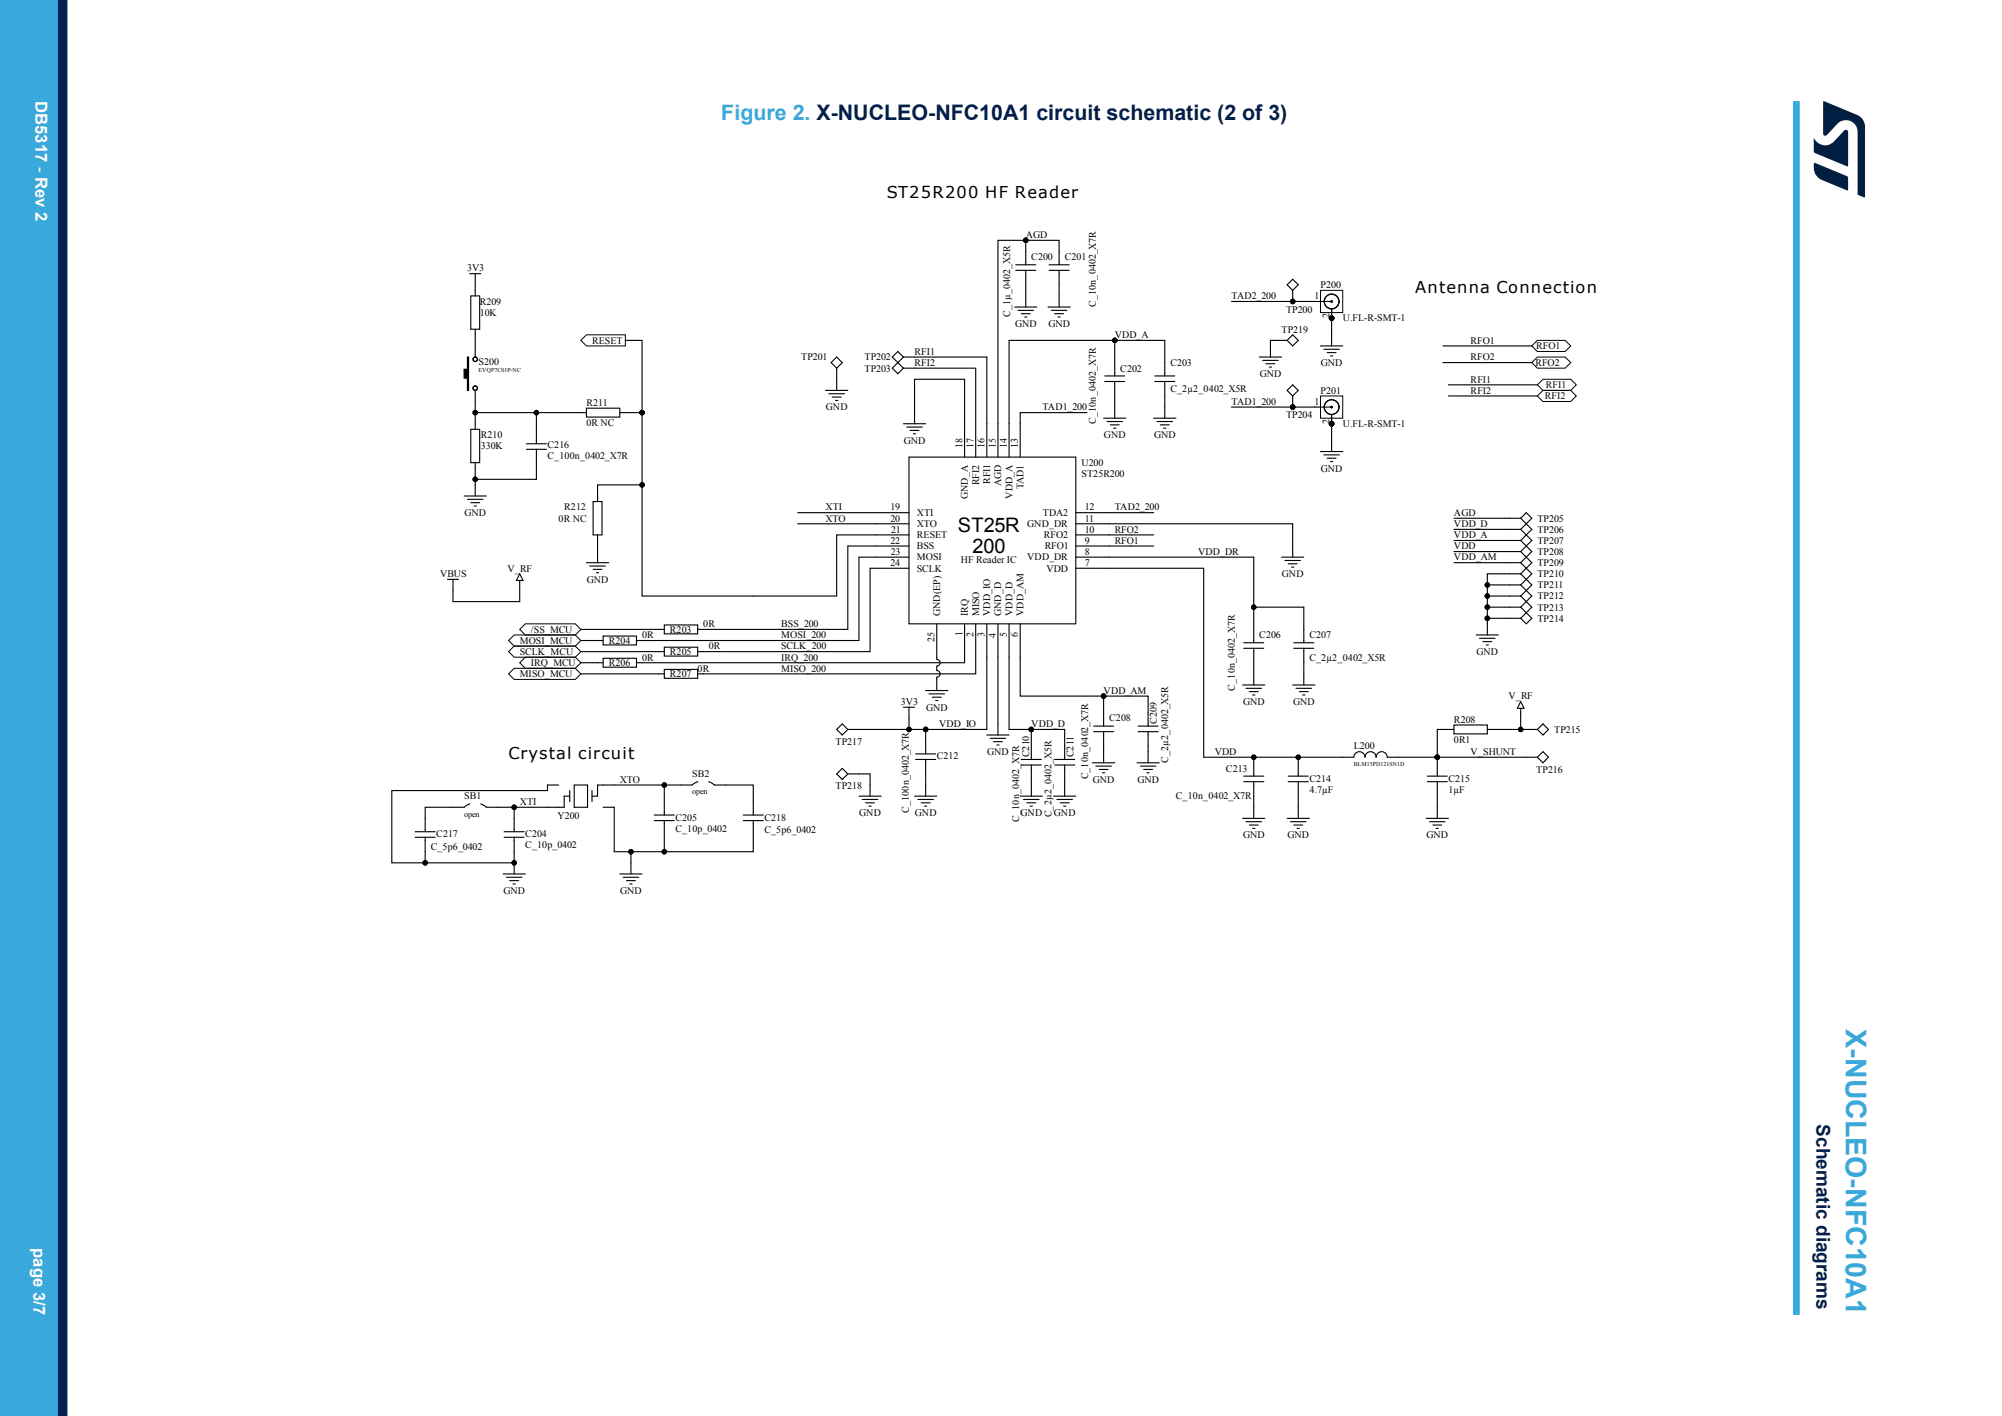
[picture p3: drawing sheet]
<svg xmlns="http://www.w3.org/2000/svg" width="297mm" height="210mm" viewBox="0 0 297 210" stroke-linecap="round" stroke-linejoin="round" font-family="sans-serif">
<g fill="none" stroke="#000" stroke-width=".17">
<path d="M150.7 39.3h3M152.2 39.3v-3.7h4.9v3.7M152.2 35.6h-4.2v32.2M155.6 39.3h3M69.3 53h.2v4.9h-.2v-1.8h-.5v-1.3h.5zM69.7 40.6h1.6M69.8 43.9h1.4v4.9h-1.4zM70.5 57.9v5.8M70.5 40.6v3.3M70.5 48.8v4.2M92.8 50.5h2.4v10.7M122.5 57.9h3.3"/>
<path d="M123 58.4h2.3M123.3 53.8l.8-.8 .8 .8-.8 .8zM123.5 58.9h1.3M124 59.4h.3M124.1 54.6v3.3M134 53l-.8-.9-.8 .9 1.6 1.6M134 54.6h10.7v13.2M134 53h12.4v14.8M134 53l-1.6 1.6 .8 .8 .8-.8M150.5 45.5h3.3M150.7 40.1h3M151 46h2.3"/>
<path d="M151.5 46.5h1.3M152 47h.3M152.2 40.1v5.4M155.5 45.5h3.3M155.6 40.1h3M156 46h2.3M156.5 46.5h1.3M157 47h.3M157.1 40.1v5.4M163.9 56.6h3M163.9 55.8h3M165.4 55.8v-5.3h7.4v5.3"/>
<path d="M165.4 50.5h-15.7v17.3M165.4 56.6v5.4M171.3 56.6h3M171.3 55.8h3M172.8 56.6v5.4M182.7 44.7h14.8M186.8 53h3.3M187.3 53.4h2.3M187.8 53.9h1.3M188.3 54.4h.3M190.9 50.5h-2.4v2.5M190.9 42.2l.9-.8 .8 .8-.8 .9z"/>
<path d="M190.9 57.9l.9-.8 .8 .8-.8 .8zM190.9 50.5l.9-.8 .8 .8-.8 .8zM191.8 43.1v1.6M191.8 58.7v1.7M195.9 51.3h3.3M196.4 51.8h2.3M196.9 52.3h1.3M197.4 52.8h.3M197.5 45.9v5.4M214 51.3h13.2M214 53.8h13.2M214.9 57.1h13.2"/>
<path d="M214.9 58.7h13.2M68.8 73.6h3.3M69.3 74.1h2.4M69.8 63.7h1.4v4.9h-1.4zM69.8 74.5h1.4M70.3 75h.4M70.5 61.2h9.1v4.6M70.5 68.6v5M78.1 65.8h3M78.1 66.6h3M79.6 66.6v4.5h-9.1M79.6 61.2h7.4"/>
<path d="M87 60.5h4.9v1.4h-4.9zM88 74.4h1.3v4.9h-1.3zM88.6 79.3v4.2M91.9 61.2h3.3M95.2 61.2v27.2h28.9v-9.1h10.7M95.2 71.9h-6.6v2.5M118.3 77.7h16.5M118.3 76h16.5M134 62.8h3.3M134.5 63.3h2.3M134.8 67.8h24.8v24.7h-24.8zM135 63.8h1.3"/>
<path d="M135.5 64.3h.3M135.7 62.8v-6.5h7.4v11.5M159.6 77.7h32.2v4.9M159.6 79.3h11.5M159.6 76h11.5M161.2 61.2h-9.9v6.6M163.7 62h3.3M164.2 62.5h2.3M164.7 63h1.3M165.2 63.5h.3M171.1 62h3.3M171.6 62.5h2.4"/>
<path d="M172.1 63h1.4M172.6 63.5h.4M182.7 60.4h14.8M195.9 67h3.3M196.4 67.5h2.3M196.9 68h1.3M197.4 68.4h.3M197.5 61.5v5.5M215.7 78.5h9.9M215.7 76.9h9.9M225.6 76.9l.8-.9 .8 .9-1.6 1.6M225.6 78.5l1.6 1.7-1.6 1.6"/>
<path d="M225.6 76.9l1.6 1.6-1.6 1.7M66.4 85.9h1.6M67.2 85.9v3.3h9.9v-3.1M77.1 85.1l.5 1h-1zM86.2 93.3h12.3M86.2 95h3.3M86.2 96.6h12.3M86.2 98.3h3.3M86.2 99.9h12.3M87 83.5h3.3M87.5 83.9h2.3M88 84.4h1.3"/>
<path d="M88.5 84.9h.3M89.5 94.3h4.9v1.4h-4.9zM89.5 97.6h4.9v1.3h-4.9zM98.5 92.7h5v1.3h-5zM98.5 96h5v1.3h-5zM98.5 99.3h5v1.3h-5zM134.8 81h-9v12.3h-22.3M134.8 82.6h-7.4v12.4h-33M134.8 84.3h-5.7v12.3h-25.6M139 92.5v5.3a.49 .49 0 0 1 .5 .5 .49 .49 0 0 1-.5 .5v.6a.49 .49 0 0 1 .5 .5 .49 .49 0 0 1-.5 .5v2M143.1 92.5v5.8h-48.7M144.7 92.5v7.4h-41.2"/>
<path d="M146.4 92.5v15.7h-9.1M148 92.5v16.5M149.7 92.5v15.7h8.2v4.4M151.3 92.5v10.7h12.4v4.5M159.6 84.3h19v28h22.2a.82 .82 0 0 1 .9-.8 .82 .82 0 0 1 .8 .8 .82 .82 0 0 1 .8-.8 .82 .82 0 0 1 .8 .8 .82 .82 0 0 1 .9-.8 .82 .82 0 0 1 .8 .8h22.3M159.6 82.6h26.4v12.7M159.6 81h11.5M184.5 96.1h3M184.5 95.3h3M186 90h7.4v5.3M186 96.1v5.5M190.1 82.6h3.3"/>
<path d="M190.6 83.1h2.3M191.1 83.6h1.3M191.6 84.1h.3M191.9 96.1h3M191.9 95.3h3M193.4 96.1v5.5M215.7 81.8h9.9M215.7 83.5h9.9M215.7 80.2h9.9M219 94.2h3.3M219.5 94.7h2.3M220 95.2h1.3"/>
<path d="M220.5 95.7h.3M220.6 88.4h5M220.6 90h5M220.6 91.7h5M225.6 85.1h-5v1.6M225.6 86.7h-5v7.5M225.6 80.2l1.6 1.6-1.6 1.7M225.6 81.8l1.6 1.7-1.6 1.6M225.6 83.5l1.6 1.6-1.6 1.6M225.6 86.7l1.6 1.7-1.6 1.6M225.6 85.1l1.6 1.6-1.6 1.7M225.6 88.4l1.6 1.6-1.6 1.7"/>
<path d="M225.6 90l1.6 1.7-.8 .8-.8-.8M69.7 119.2l-.9 .5h-5.7v3.6M71.3 119.2l.8 .5h4.2M82.9 116.4h-1.7v.8h-23.1v10.8h18.2v-3.8M84.5 118.1h-.8v1.6h-7.4v3.6M84.5 117.2v1.7M85.2 116.4h2v3.3h-2zM87.8 118.1h.8v-1.7h9.9v4.5M87.8 117.2v1.7M89.5 119.7h1.6v6.6h20.6v-4.6M103.5 115.9l-.8 .5h-4.2M105.1 115.9l.9 .5h5.7v4.5"/>
<path d="M124.1 108.2l.8-.8 .9 .8-.9 .8zM124.1 114.8l.8-.8 .9 .8-.9 .8zM125.8 108.2h11.5M125.8 114.8h3.3v3.3M127.4 118.1h3.3M127.9 118.6h2.3M128.4 119.1h1.3M128.9 119.6h.3M134 104.9h1.7M134.8 104.9v3.3M135.7 118.1h3.3M135.8 112.6h3"/>
<path d="M135.8 111.8h3M136.2 118.6h2.3M136.7 119.1h1.3M137.2 119.6h.3M137.3 108.2v3.6M137.3 112.6v5.5M137.3 102.4h3.3M137.8 102.9h2.3M138.3 103.4h1.3M138.8 103.9h.3M146.4 109h3.3M146.9 109.5h2.3"/>
<path d="M147.4 110h1.3M147.9 110.5h.3M151.3 118.1h3.3M151.5 112.6h3M151.5 113.5h3M151.8 118.6h2.4M152.3 119.1h1.4M152.8 119.6h.4M153 108.2v4.4M153 113.5v4.6M156.3 118.1h3.3M156.5 112.6h2.9"/>
<path d="M156.5 113.5h2.9M156.8 118.6h2.3M157.3 119.1h1.3M157.8 119.6h.3M157.9 113.5v4.6M162.1 113.1h3.3M162.2 108.5h3M162.2 107.7h3M162.6 113.6h2.3M163.1 114.1h1.3M163.6 114.6h.3M163.7 108.5v4.6"/>
<path d="M163.7 103.2h6.6v4.5M168.7 113.1h3.3M168.8 108.5h3M168.8 107.7h3M169.2 113.6h2.3M169.7 114.1h1.3M170.2 114.6h.3M170.3 108.5v4.6M184.3 101.6h3.3M184.5 115.9h3M184.5 115.1h3M184.8 102.1h2.4"/>
<path d="M185.3 102.6h1.4M185.8 103.1h.4M186 112.3v2.8M186 115.9v5.5M191.1 115.9h3M191.1 115.1h3M191.8 101.6h3.3M192.3 102.1h2.3M192.6 112.3v2.8M192.6 115.9v5.5M192.8 102.6h1.3M193.3 103.1h.3"/>
<path d="M211.7 115.9h3M211.7 115.1h3M213.2 115.9v5.5M215.7 107.5h4.9v1.3h-4.9zM215.7 108.2h-2.5v6.9M220.6 108.2h7.5M225.6 104.1l.5 .9h-1zM225.6 105v3.2M228.1 108.2l.8-.8 .8 .8-.8 .8zM228.1 112.3l.8-.8 .8 .8-.8 .8zM61.6 124.2h3M61.6 123.3h3"/>
<path d="M63.1 124.2v3.8M74.6 129.6h3.3M74.8 124.2h3M74.8 123.3h3M75.1 130.1h2.3M75.6 130.6h1.3M76.1 131.1h.3M76.3 128v1.6M91.9 129.6h3.3M92.4 130.1h2.4M92.9 130.6h1.4M93.4 131.1h.4"/>
<path d="M93.6 126.3v3.3M97.1 121.7h2.9M97.1 120.9h2.9M98.5 121.7v4.6M110.3 121.7h2.9M110.3 120.9h2.9M184.3 121.4h3.3M184.8 121.9h2.4M185.3 122.4h1.4M185.8 122.9h.4M190.9 121.4h3.3M191.4 121.9h2.4"/>
<path d="M191.9 122.4h1.4M192.4 122.9h.4M211.6 121.4h3.3M212.1 121.9h2.3M212.6 122.4h1.3M213.1 122.9h.3"/>
<circle cx="70.5" cy="57.6" r=".33"/>
<circle cx="70.5" cy="53.3" r=".33"/>
<circle cx="197.5" cy="44.7" r="1.09"/>
<circle cx="197.5" cy="44.7" r=".11"/>
<circle cx="197.6" cy="44.7" r=".11"/>
<circle cx="197.6" cy="44.7" r="1.1"/>
<circle cx="197.5" cy="60.4" r="1.09"/>
<circle cx="197.5" cy="60.4" r=".11"/>
<circle cx="197.6" cy="60.4" r=".11"/>
<circle cx="197.6" cy="60.4" r="1.1"/>
</g>
<g fill="#000">
<circle cx="152.2" cy="35.6" r=".33"/>
<circle cx="165.4" cy="50.5" r=".33"/>
<circle cx="191.8" cy="44.7" r=".33"/>
<circle cx="197.5" cy="47.2" r=".33"/>
<circle cx="70.5" cy="71.1" r=".33"/>
<circle cx="70.5" cy="61.2" r=".33"/>
<circle cx="79.6" cy="61.2" r=".33"/>
<circle cx="95.2" cy="61.2" r=".33"/>
<circle cx="95.2" cy="71.9" r=".33"/>
<circle cx="191.8" cy="60.4" r=".33"/>
<circle cx="197.5" cy="62.8" r=".33"/>
<circle cx="186" cy="90" r=".33"/>
<circle cx="220.6" cy="86.7" r=".33"/>
<circle cx="220.6" cy="91.7" r=".33"/>
<circle cx="220.6" cy="90" r=".33"/>
<circle cx="220.6" cy="88.4" r=".33"/>
<circle cx="76.3" cy="119.7" r=".33"/>
<circle cx="98.5" cy="116.4" r=".33"/>
<circle cx="134.8" cy="108.2" r=".33"/>
<circle cx="137.3" cy="108.2" r=".33"/>
<circle cx="153" cy="108.2" r=".33"/>
<circle cx="163.7" cy="103.2" r=".33"/>
<circle cx="186" cy="112.3" r=".33"/>
<circle cx="192.6" cy="112.3" r=".33"/>
<circle cx="213.2" cy="112.3" r=".33"/>
<circle cx="225.6" cy="108.2" r=".33"/>
<circle cx="63.1" cy="128" r=".33"/>
<circle cx="76.3" cy="128" r=".33"/>
<circle cx="93.6" cy="126.3" r=".33"/>
<circle cx="98.5" cy="126.3" r=".33"/>
</g>
<g fill="none" stroke="#000" stroke-width=".15">
<path d="M86.2 50.5l.8-.8h5.8v1.6h-5.8zM195.9 43.1h3.3v3.3h-3.3zM195.9 58.7h3.3v3.3h-3.3zM227.2 53.8l.9-.8h4.1l.8 .8-.8 .8h-4.1zM227.2 51.3l.9-.8h4.1l.8 .8-.8 .8h-4.1zM228.1 57.1l.8-.8h4.1l.8 .8-.8 .8h-4.1zM228.1 58.7l.8-.8h4.1l.8 .8-.8 .8h-4.1zM75.4 99.9l.9-.8h9l.9 .8-.9 .9h-9zM75.4 95l.9-.8h9l.9 .8-.9 .8h-9zM75.4 96.6l.9-.8h9l.9 .8-.9 .9h-9zM77.1 98.3l.8-.8h7.4l.9 .8-.9 .8h-7.4zM77.1 93.3l.8-.8h7.4l.9 .8-.9 .9h-7.4z"/>
<circle cx="152.2" cy="35.6" r=".33"/>
<circle cx="165.4" cy="50.5" r=".33"/>
<circle cx="191.8" cy="44.7" r=".33"/>
<circle cx="197.5" cy="47.2" r=".33"/>
<circle cx="70.5" cy="71.1" r=".33"/>
<circle cx="70.5" cy="61.2" r=".33"/>
<circle cx="79.6" cy="61.2" r=".33"/>
<circle cx="95.2" cy="61.2" r=".33"/>
<circle cx="95.2" cy="71.9" r=".33"/>
<circle cx="191.8" cy="60.4" r=".33"/>
<circle cx="197.5" cy="62.8" r=".33"/>
<circle cx="186" cy="90" r=".33"/>
<circle cx="220.6" cy="86.7" r=".33"/>
<circle cx="220.6" cy="91.7" r=".33"/>
<circle cx="220.6" cy="90" r=".33"/>
<circle cx="220.6" cy="88.4" r=".33"/>
<circle cx="76.3" cy="119.7" r=".33"/>
<circle cx="98.5" cy="116.4" r=".33"/>
<circle cx="134.8" cy="108.2" r=".33"/>
<circle cx="137.3" cy="108.2" r=".33"/>
<circle cx="153" cy="108.2" r=".33"/>
<circle cx="163.7" cy="103.2" r=".33"/>
<circle cx="186" cy="112.3" r=".33"/>
<circle cx="192.6" cy="112.3" r=".33"/>
<circle cx="213.2" cy="112.3" r=".33"/>
<circle cx="225.6" cy="108.2" r=".33"/>
<circle cx="63.1" cy="128" r=".33"/>
<circle cx="76.3" cy="128" r=".33"/>
<circle cx="93.6" cy="126.3" r=".33"/>
<circle cx="98.5" cy="126.3" r=".33"/>
</g>
<path d="M69.3 53h.2v4.9h-.2v-1.8h-.5v-1.3h.5z" fill-rule="evenodd" fill="#000"/>
<path d="M266.5 15v180" fill="none" stroke="#39a9dc" stroke-width="1"/>
<g fill="#39a9dc">
<path d="M0 0h8.6v210h-8.6z" fill-rule="evenodd"/>
<path d="M0 0h7.5v210h-7.5z" fill-rule="evenodd"/>
</g>
<path d="M9.3 0v210" fill="none" stroke="#002052" stroke-width="1.4"/>
<g fill="#001e41">
<path d="M270.5 15l5 2.1a1.91 1.91 0 0 1 1.2 1.7v10.4l-.1 .1-1-.5v-9.2a1.74 1.74 0 0 0-1-1.6 1.74 1.74 0 0 0-2 .3l-1.6 1.7-.2 .1-.3-.1z"/>
<path d="M269.1 24.2l4.9 1.9 .2 .3v1.7l-.2 .1-3.8-1.5a1.92 1.92 0 0 1-1.1-1.8z"/>
<path d="M269.1 20.5a1.85 1.85 0 0 0 2.9 .5l1.6-1.6 .2-.2 .3 .2v5.3l-5-2.1z"/>
</g>
<text font-size="4.2" fill="#39a9dc" x="273.8" y="152.7" transform="rotate(90 273.8 152.7)">X-NUCLEO-NFC10A1</text>
<text font-size="3.2" fill="#39a9dc" x="107" y="17.8">Figure 2. X-NUCLEO-NFC10A1 circuit schematic (2 of 3)</text>
<g font-size="3">
<text x="142.1" y="78.9">ST25R</text>
<text x="144.3" y="82">200</text>
</g>
<text font-size="2.8" fill="#002052" x="269.5" y="166.8" transform="rotate(90 269.5 166.8)">Schematic diagrams</text>
<g font-size="2.5" fill="#fff">
<text x="5.3" y="15" transform="rotate(90 5.3 15)">DB5317 - Rev 2</text>
<text x="5" y="185.1" transform="rotate(90 5 185.1)">page 3/7</text>
</g>
<g font-size="2.4">
<text x="131.5" y="29.4">ST25R200 HF Reader</text>
<text x="209.9" y="43.4">Antenna Connection</text>
<text x="75.4" y="112.6">Crystal circuit</text>
</g>
<g font-size="1.5">
<text x="152.2" y="35.3">AGD</text>
<text x="69.3" y="40.3">3V3</text>
<text x="153" y="38.6">C200</text>
<text x="157.9" y="38.6">C201</text>
<text x="71.2" y="46.9">10K</text>
<text x="71.2" y="45.2">R209</text>
<text x="149.9" y="47" transform="rotate(-90 149.9 47)">C_1µ_0402_X5R</text>
<text x="162.6" y="45.5" transform="rotate(-90 162.6 45.5)">C_10n_0402_X7R</text>
<text x="182.7" y="44.4">TAD2_200</text>
<text x="190.8" y="46.4">TP200</text>
<text x="195" y="44.4">1</text>
<text x="195.9" y="42.7">P200</text>
<text x="197.2" y="47.2" transform="rotate(-90 197.2 47.2)">2</text>
<text x="199.2" y="47.7">U.FL-R-SMT-1</text>
<text x="87.8" y="51">RESET</text>
<text x="118.8" y="53.4">TP201</text>
<text x="128.2" y="53.4">TP202</text>
<text x="135.7" y="52.6">RFI1</text>
<text x="150.6" y="48.5">GND</text>
<text x="155.5" y="48.5">GND</text>
<text x="165.4" y="50.2">VDD_A</text>
<text x="190.1" y="49.3">TP219</text>
<text x="218.2" y="51">RFO1</text>
<text x="218.2" y="53.4">RFO2</text>
<text x="227.9" y="51.8">RFO1</text>
<text x="71" y="54.1">S200</text>
<text x="128.2" y="55.1">TP203</text>
<text x="135.7" y="54.3">RFI2</text>
<text x="166.2" y="55.1">C202</text>
<text x="173.6" y="54.3">C203</text>
<text x="173.6" y="58.1">C_2µ2_0402_X5R</text>
<text x="186.9" y="55.9">GND</text>
<text x="195.9" y="58.4">P201</text>
<text x="196" y="54.3">GND</text>
<text x="218.2" y="56.7">RFI1</text>
<text x="218.2" y="58.4">RFI2</text>
<text x="227.8" y="54.3">RFO2</text>
<text x="229.2" y="59.2">RFI2</text>
<text x="229.3" y="57.6">RFI1</text>
<text x="71.3" y="65">R210</text>
<text x="87" y="60.2">R211</text>
<text x="87" y="63.2">0R NC</text>
<text x="122.5" y="60.9">GND</text>
<text x="134.1" y="65.8">GND</text>
<text x="154.6" y="60.9">TAD1_200</text>
<text x="162.6" y="62.8" transform="rotate(-90 162.6 62.8)">C_10n_0402_X7R</text>
<text x="163.8" y="65">GND</text>
<text x="171.2" y="65">GND</text>
<text x="182.7" y="60">TAD1_200</text>
<text x="190.8" y="62">TP204</text>
<text x="195" y="60">1</text>
<text x="197.2" y="62.8" transform="rotate(-90 197.2 62.8)">2</text>
<text x="199.2" y="63.3">U.FL-R-SMT-1</text>
<text x="71.3" y="66.6">330K</text>
<text x="81.2" y="66.5">C216</text>
<text x="81.2" y="68.1">C_100n_0402_X7R</text>
<text x="142.8" y="66.5" transform="rotate(-90 142.8 66.5)">18</text>
<text x="144.4" y="66.5" transform="rotate(-90 144.4 66.5)">17</text>
<text x="145.2" y="72" transform="rotate(-90 145.2 72)">RFI2</text>
<text x="146.1" y="66.5" transform="rotate(-90 146.1 66.5)">16</text>
<text x="146.9" y="71.8" transform="rotate(-90 146.9 71.8)">RFI1</text>
<text x="147.7" y="66.5" transform="rotate(-90 147.7 66.5)">15</text>
<text x="149.4" y="66.5" transform="rotate(-90 149.4 66.5)">14</text>
<text x="151" y="66.5" transform="rotate(-90 151 66.5)">13</text>
<text x="160.4" y="69.1">U200</text>
<text x="160.4" y="70.8">ST25R200</text>
<text x="196" y="69.9">GND</text>
<text x="68.9" y="76.5">GND</text>
<text x="82.9" y="77.4">0R NC</text>
<text x="83.7" y="75.7">R212</text>
<text x="122.5" y="75.7">XTI</text>
<text x="122.5" y="77.4">XTO</text>
<text x="132.1" y="75.7">19</text>
<text x="132.1" y="77.4">20</text>
<text x="136" y="76.5">XTI</text>
<text x="143.6" y="73.9" transform="rotate(-90 143.6 73.9)">GND_A</text>
<text x="148.5" y="72.1" transform="rotate(-90 148.5 72.1)">AGD</text>
<text x="150.2" y="73.9" transform="rotate(-90 150.2 73.9)">VDD_A</text>
<text x="151.8" y="72.6" transform="rotate(-90 151.8 72.6)">TAD1</text>
<text x="154.7" y="76.5">TDA2</text>
<text x="160.9" y="77.4">11</text>
<text x="160.9" y="75.7">12</text>
<text x="165.4" y="75.7">TAD2_200</text>
<text x="215.7" y="76.5">AGD</text>
<text x="228.1" y="77.4">TP205</text>
<text x="132.1" y="80.6">22</text>
<text x="132.1" y="83.9">24</text>
<text x="132.2" y="82.3">23</text>
<text x="132.2" y="79">21</text>
<text x="136" y="78.2">XTO</text>
<text x="136" y="79.8">RESET</text>
<text x="136" y="81.5">BSS</text>
<text x="136" y="83.1">MOSI</text>
<text x="142.5" y="83.6">HF Reader IC</text>
<text x="152.4" y="83.1">VDD_DR</text>
<text x="152.4" y="78.2">GND_DR</text>
<text x="154.9" y="79.8">RFO2</text>
<text x="155" y="81.5">RFO1</text>
<text x="160.9" y="83.9">7</text>
<text x="160.9" y="82.3">8</text>
<text x="160.9" y="80.6">9</text>
<text x="160.9" y="79">10</text>
<text x="165.4" y="80.6">RFO1</text>
<text x="165.4" y="79">RFO2</text>
<text x="177.7" y="82.3">VDD_DR</text>
<text x="215.7" y="78.2">VDD_D</text>
<text x="215.7" y="83.1">VDD_AM</text>
<text x="215.7" y="81.5">VDD</text>
<text x="215.7" y="79.8">VDD_A</text>
<text x="228.1" y="80.6">TP207</text>
<text x="228.1" y="83.9">TP209</text>
<text x="228.1" y="79">TP206</text>
<text x="228.1" y="82.3">TP208</text>
<text x="65.3" y="85.6">VBUS</text>
<text x="75.3" y="84.8">V_RF</text>
<text x="87.1" y="86.4">GND</text>
<text x="136" y="84.8">SCLK</text>
<text x="155.3" y="84.8">VDD</text>
<text x="190.2" y="85.6">GND</text>
<text x="228.1" y="85.6">TP210</text>
<text x="228.1" y="88.9">TP212</text>
<text x="228.1" y="87.2">TP211</text>
<text x="77.1" y="95.5">MOSI_MCU</text>
<text x="78.7" y="93.8">/SS_MCU</text>
<text x="90.3" y="95.5">R204</text>
<text x="95.2" y="94.7">0R</text>
<text x="99.4" y="93.8">R203</text>
<text x="104.3" y="93">0R</text>
<text x="115.9" y="94.7">MOSI_200</text>
<text x="115.9" y="93">BSS_200</text>
<text x="138.6" y="95.2" transform="rotate(-90 138.6 95.2)">25</text>
<text x="139.5" y="91.4" transform="rotate(-90 139.5 91.4)">GND(EP)</text>
<text x="142.8" y="94.4" transform="rotate(-90 142.8 94.4)">1</text>
<text x="143.6" y="91.4" transform="rotate(-90 143.6 91.4)">IRQ</text>
<text x="144.4" y="94.5" transform="rotate(-90 144.4 94.5)">2</text>
<text x="145.2" y="91.4" transform="rotate(-90 145.2 91.4)">MISO</text>
<text x="146.1" y="94.4" transform="rotate(-90 146.1 94.4)">3</text>
<text x="146.9" y="91.4" transform="rotate(-90 146.9 91.4)">VDD_IO</text>
<text x="147.7" y="94.6" transform="rotate(-90 147.7 94.6)">4</text>
<text x="148.5" y="91.4" transform="rotate(-90 148.5 91.4)">GND_D</text>
<text x="149.4" y="94.5" transform="rotate(-90 149.4 94.5)">5</text>
<text x="150.2" y="91.4" transform="rotate(-90 150.2 91.4)">VDD_D</text>
<text x="151" y="94.5" transform="rotate(-90 151 94.5)">6</text>
<text x="151.8" y="91.4" transform="rotate(-90 151.8 91.4)">VDD_AM</text>
<text x="186.8" y="94.7">C206</text>
<text x="194.2" y="94.7">C207</text>
<text x="228.1" y="92.2">TP214</text>
<text x="228.1" y="90.5">TP213</text>
<text x="77.1" y="100.4">MISO_MCU</text>
<text x="77.1" y="97.1">SCLK_MCU</text>
<text x="78.7" y="98.8">IRQ_MCU</text>
<text x="90.3" y="98.8">R206</text>
<text x="95.2" y="98">0R</text>
<text x="99.4" y="100.4">R207</text>
<text x="99.4" y="97.1">R205</text>
<text x="103.5" y="99.6">0R</text>
<text x="105.1" y="96.3">0R</text>
<text x="115.9" y="96.3">SCLK_200</text>
<text x="115.9" y="98">IRQ_200</text>
<text x="115.9" y="99.6">MISO_200</text>
<text x="194.2" y="98">C_2µ2_0402_X5R</text>
<text x="219.1" y="97.1">GND</text>
<text x="133.6" y="104.6">3V3</text>
<text x="137.4" y="105.4">GND</text>
<text x="139.3" y="107.9">VDD_IO</text>
<text x="153" y="107.9">VDD_D</text>
<text x="163.7" y="102.9">VDD_AM</text>
<text x="164.5" y="106.9">C208</text>
<text x="171.6" y="107.4" transform="rotate(-90 171.6 107.4)">C209</text>
<text x="183.2" y="102.4" transform="rotate(-90 183.2 102.4)">C_10n_0402_X7R</text>
<text x="184.4" y="104.6">GND</text>
<text x="191.8" y="104.6">GND</text>
<text x="215.7" y="107.2">R208</text>
<text x="223.8" y="103.7">V_RF</text>
<text x="124" y="110.5">TP217</text>
<text x="139" y="112.6">C212</text>
<text x="146.5" y="112">GND</text>
<text x="152.7" y="112.3" transform="rotate(-90 152.7 112.3)">C210</text>
<text x="159.3" y="112.3" transform="rotate(-90 159.3 112.3)">C211</text>
<text x="173.3" y="113.1" transform="rotate(-90 173.3 113.1)">C_2µ2_0402_X5R</text>
<text x="180.2" y="112">VDD</text>
<text x="200.8" y="111.1">L200</text>
<text x="215.7" y="110.2">0R1</text>
<text x="218.2" y="112">V_SHUNT</text>
<text x="230.5" y="108.7">TP215</text>
<text x="68.8" y="118.6">SB1</text>
<text x="77.1" y="119.4">XTI</text>
<text x="91.9" y="116.1">XTO</text>
<text x="102.7" y="115.3">SB2</text>
<text x="124" y="117.1">TP218</text>
<text x="161.4" y="115.6" transform="rotate(-90 161.4 115.6)">C_10n_0402_X7R</text>
<text x="162.1" y="116.1">GND</text>
<text x="168.7" y="116.1">GND</text>
<text x="174.4" y="118.6">C_10n_0402_X7R</text>
<text x="181.9" y="114.4">C213</text>
<text x="194.2" y="115.9">C214</text>
<text x="194.2" y="117.6">4.7µF</text>
<text x="214.9" y="117.6">1µF</text>
<text x="214.9" y="115.9">C215</text>
<text x="227.9" y="114.6">TP216</text>
<text x="63.9" y="126">C_5p6_0402</text>
<text x="64.7" y="124.2">C217</text>
<text x="77.9" y="124.2">C204</text>
<text x="77.9" y="125.8">C_10p_0402</text>
<text x="82.7" y="121.5">Y200</text>
<text x="100.2" y="123.3">C_10p_0402</text>
<text x="100.2" y="121.7">C205</text>
<text x="113.4" y="121.7">C218</text>
<text x="113.4" y="123.5">C_5p6_0402</text>
<text x="127.5" y="121">GND</text>
<text x="134.8" y="120.5" transform="rotate(-90 134.8 120.5)">C_100n_0402_X7R</text>
<text x="135.7" y="121">GND</text>
<text x="151.2" y="121.9" transform="rotate(-90 151.2 121.9)">C_10n_0402_X7R</text>
<text x="151.4" y="121">GND</text>
<text x="156" y="121.2" transform="rotate(-90 156 121.2)">C_2µ2_0402_X5R</text>
<text x="156.4" y="121">GND</text>
<text x="184.4" y="124.3">GND</text>
<text x="191" y="124.3">GND</text>
<text x="211.6" y="124.3">GND</text>
<text x="74.7" y="132.6">GND</text>
<text x="92" y="132.6">GND</text>
</g>
<g font-size="1.2">
<text x="102.7" y="117.8">open</text>
<text x="68.8" y="121.1">open</text>
</g>
<g font-size=".9">
<text x="71" y="55.2">EVQP7C01P-NC</text>
<text x="200.8" y="113.6">BLM15PD121SN1D</text>
</g>
</svg>
